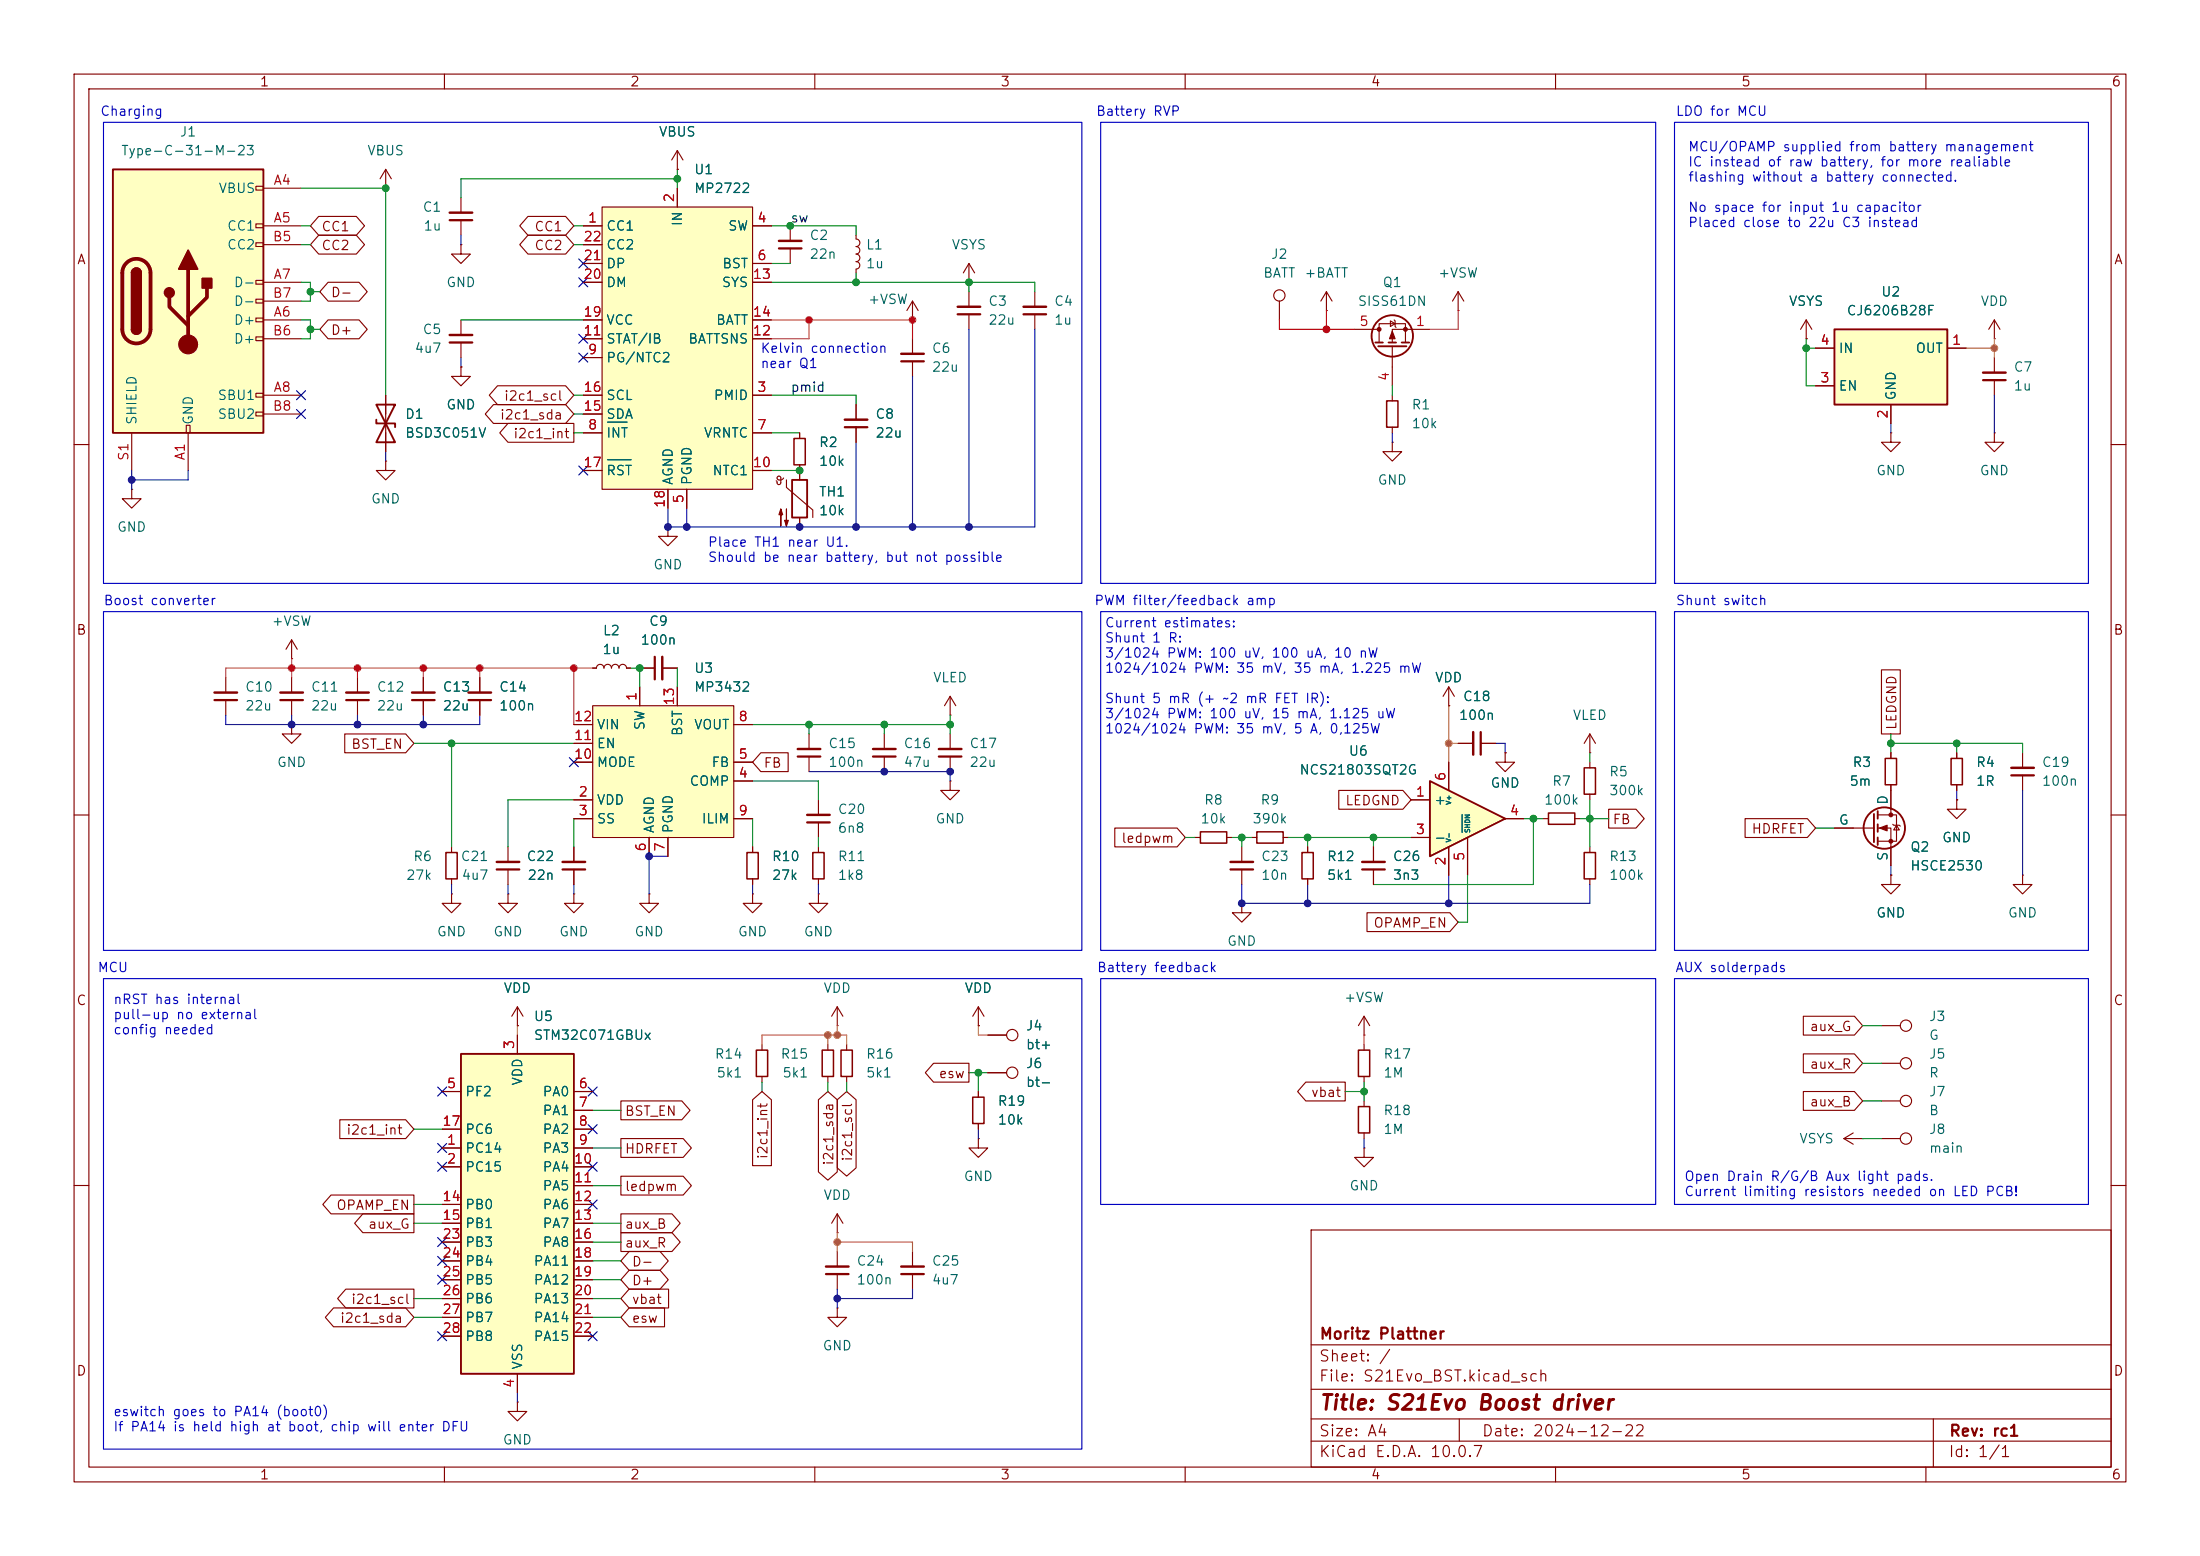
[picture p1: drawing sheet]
<svg xmlns="http://www.w3.org/2000/svg" width="297mm" height="210mm" viewBox="0 0 297 210" stroke-linecap="round" stroke-linejoin="round" font-family="sans-serif">
<g fill="none" stroke="#840000" stroke-width=".15">
<path d="M10 10h277v190h-277zM12 12h273v186h-273zM60 10v2M110 10v2M160 10v2M210 10v2M260 10v2M52.1 53.3v7.7M62.2 49.5v1.3h1.3l-1.3 1.3-1.2-1.3h1.2M62.2 49.5h.1M269.2 48.3v2M269.2 51.3v2"/>
<path d="M10 60h2M52.1 62.2v1.3h1.2l-1.2 1.3-1.3-1.3h1.3M52.1 62.2h.1M105.8 64.5a.44 .44 0 0 1-.5 .3 .44 .44 0 0 1-.4-.4l.2-.1 .3 .1v.9l-.2 .1h-.2l-.2-.5M106.2 64.8v1l3.5 3v1.1M107.9 63.5v1.3M107.9 69.9v1.2M285 60h2M30.5 91.4v2.1M30.5 94.5v2M39.4 91.4v2.1M39.4 94.5v2"/>
<path d="M48.3 91.4v2.1M48.3 94.5v2M195.6 95.3h.1M195.6 92.7l-.8 1.3M195.6 92.7l.7 1.3M195.6 92.7v2.6M10 110h2M161.3 113h.8M165.6 113h.8M167.6 114.3v2M167.6 117.3v2.1M168.9 113h.8"/>
<path d="M173.2 113h.8M176.5 114.3v.8M176.5 118.6v.8M203.2 101.6v1.3h1.3l-1.3 1.2-1.3-1.2h1.3M203.2 101.6h.1M214.6 102.9v.7M214.6 107.2v.8M214.6 114.3v.8M214.6 118.6v.8M247.6 111.8h5.4M253.5 110h2.5v3.5h-2.5M253.5 111.8h1.8v5"/>
<path d="M255.3 106.7v3.3M255.5 111.3l.2 .1h.7l.1 .1M256 111.4l.4 .6h-.7zM273 101.6v2M273 104.6v2.1M285 110h2M167.6 121.9v1.3h1.3l-1.3 1.3-1.2-1.3h1.2M167.6 121.9h.1M248.9 153.7h2.6M248.9 153.7l1.3 .7M250.2 152.9l-1.3 .8M251.5 153.7h.1"/>
<path d="M254 153.7h2.5M10 160h2M177 166h108v32h-108zM285 160h2M60 198v2M110 198v2M160 198v2M177 194.5h108M177 191.5h108M177 187.5h108M177 181.5h108M197 191.5v3"/>
<path d="M210 198v2M260 198v2M261 191.5v6.5"/>
<circle cx="257.3" cy="153.7" r=".76"/>
</g>
<path d="M162.1 112.3h3.5v1.5h-3.5zM169.7 112.3h3.5v1.5h-3.5zM175.8 115.1h1.5v3.5h-1.5zM213.9 103.6h1.5v3.6h-1.5zM213.9 115.1h1.5v3.5h-1.5z" fill="none" stroke="#840000" stroke-width=".2"/>
<g fill="none" stroke="#840000" stroke-width=".25">
<path d="M50.8 54.6l2.5 5.1h-2.5l2.5-5.1zM50.8 56.6v.6h2.5v.5M106.9 64.8h2.1v5.1h-2.1zM253 109.9v3.8M253.5 109.5v1M253.5 111.3v1M253.5 113v1"/>
<circle cx="254.4" cy="111.8" r="2.79"/>
</g>
<g fill="#840000" stroke="#840000" stroke-width=".15">
<path d="M253.7 111.8l1.1-.4v.7z"/>
<path d="M105.4 68.7l.3 .8h-.5l.2-.8v2.3z"/>
<path d="M106.2 68.7v2.3l-.3-.8h.5l-.2 .8z"/>
<circle cx="255.3" cy="110" r=".25"/>
<circle cx="255.3" cy="113.5" r=".25"/>
</g>
<path d="M267.7 51.3h3.1M29 94.5h3M37.8 94.5h3.1M46.7 94.5h3.1M166.1 117.3h3.1M271.5 104.6h3.1" fill="none" stroke="#840000" stroke-width=".3"/>
<path d="M267.7 50.3h3.1M29 93.5h3M37.8 93.5h3.1M46.7 93.5h3.1M166.1 116.3h3.1M271.5 103.6h3.1" fill="none" stroke="#840000" stroke-width=".33"/>
<path d="M15.2 22.9h20.4v35.5h-20.4z" fill="#ffffc2"/>
<g fill="none" stroke="#840000" stroke-width=".15">
<path d="M34.5 25.1h1.1v.6h-1.1zM34.5 30.2h1.1v.5h-1.1zM34.5 32.8h1.1v.5h-1.1zM34.5 37.8h1.1v.6h-1.1zM35.6 25.4h5M35.6 30.5h5M35.6 38.1h5M35.6 33h5M17.8 58.4v5.1M25.1 57.4h.6v1h-.6zM25.4 58.4v5.1M34.5 40.4h1.1v.5h-1.1z"/>
<path d="M34.5 42.9h1.1v.5h-1.1zM34.5 45.5h1.1v.5h-1.1zM34.5 53.1h1.1v.5h-1.1zM34.5 55.6h1.1v.5h-1.1zM35.6 43.2h5M35.6 53.3h5M35.6 45.7h5M35.6 40.6h5M35.6 55.9h5M39.4 88.9h.1M39.4 86.4l-.8 1.2M39.4 86.4l.7 1.2"/>
<path d="M39.4 86.4v2.5"/>
</g>
<path d="M15.2 22.9h20.4v35.5h-20.4zM17.8 36.8a.64 .64 0 0 1 .6-.6 .64 .64 0 0 1 .6 .6M17.8 44.5a.64 .64 0 0 0 .6 .6 .64 .64 0 0 0 .6-.6" fill="none" stroke="#840000" stroke-width=".25"/>
<path d="M17.1 35.5a1.9 1.9 0 0 1 2-.4 1.9 1.9 0 0 1 1.2 1.7v7.7a1.91 1.91 0 0 1-1.9 1.8 1.91 1.91 0 0 1-1.9-1.8v-7.7a1.9 1.9 0 0 1 .6-1.3zM25.4 36.3v10.2M27.9 38.9v1.2l-2.5 2.6M22.9 40.1v1.3l2.5 2.5" fill="none" stroke="#840000" stroke-width=".51"/>
<g fill="#840000" stroke="#840000" stroke-width=".25">
<path d="M17.8 36.8h1.2v7.7h-1.2z"/>
<path d="M18 36.4a.64 .64 0 0 1 .7-.2 .64 .64 0 0 1 .3 .6h-1.2z"/>
<path d="M17.8 44.5h1.2a.64 .64 0 0 1-.6 .6 .64 .64 0 0 1-.6-.6z"/>
<path d="M25.4 33.8l1.3 2.5h-2.6z"/>
<path d="M27.3 37.6h1.3v1.3h-1.3z"/>
<circle cx="22.9" cy="39.5" r=".63"/>
</g>
<circle cx="25.4" cy="46.5" r="1.27" fill="#840000" stroke="#840000" stroke-width=".15"/>
<path d="M193 105.4l10.2 5.1-10.2 5.1z" fill="#ffffc2"/>
<path d="M193 105.4l10.2 5.1-10.2 5.1z" fill="none" stroke="#840000" stroke-width=".25"/>
<g fill="none" stroke="#840000" stroke-width=".15">
<path d="M52.1 25.4h.1M52.1 22.9l-.8 1.2M52.1 22.9l.7 1.2M52.1 22.9v2.5M62.2 33v1.3h1.3l-1.3 1.3-1.2-1.3h1.2M62.2 33h.1M62.2 26.7v2M62.2 29.7v2.1M106.7 30.5v2M106.7 33.5v2.1M115.6 31.8v.5a.51 .51 0 0 1 .5 .5 .51 .51 0 0 1-.5 .5 .5 .5 0 0 1 .5 .5 .5 .5 0 0 1-.5 .5 .51 .51 0 0 1 .5 .5 .51 .51 0 0 1-.5 .5 .5 .5 0 0 1 .5 .5 .5 .5 0 0 1-.5 .5v.5M62.2 43.2v2"/>
<path d="M62.2 46.2v2.1M123.2 43.2h.1M123.2 40.6l-.8 1.3M123.2 40.6l.8 1.3M123.2 40.6v2.6M17.8 66v1.3h1.2l-1.2 1.3-1.3-1.3h1.3M17.8 66h.1M57.1 91.4v2.1M57.1 94.5v2M64.8 91.4v2.1M64.8 94.5v2M185.4 114.3v2"/>
<path d="M185.4 117.3v2.1M190.5 108h2.5M190.5 113h2.5M195.6 102.9v3.8M195.6 114.3v3.8M198.1 113v5.1M203.2 110.5h2.5M255.3 118.1v1.3h1.2l-1.2 1.3-1.3-1.3h1.3M255.3 118.1h.1M255.3 101.6v.8M255.3 105.9v.8M264.2 108v1.2h1.2l-1.2 1.3-1.3-1.3h1.3"/>
<path d="M264.2 108h.1M264.2 101.6v.8M264.2 105.9v.8M273 118.1v1.3h1.3l-1.3 1.3-1.2-1.3h1.2M273 118.1h.1M254 138.4h2.5M184.1 154.9v1.3h1.3l-1.3 1.3-1.2-1.3h1.2M184.1 154.9h.1M254 148.6h2.5M254 143.5h2.5"/>
<circle cx="257.3" cy="138.4" r=".76"/>
<circle cx="257.3" cy="148.6" r=".76"/>
<circle cx="257.3" cy="143.5" r=".76"/>
</g>
<path d="M197.4 109.9v2.5" fill="none" stroke="#006464" stroke-width=".15"/>
<path d="M60.7 29.7h3.1M105.2 33.5h3M60.7 46.2h3.1M55.6 94.5h3.1M63.2 94.5h3.1M183.9 117.3h3" fill="none" stroke="#840000" stroke-width=".3"/>
<path d="M60.7 28.7h3.1M105.2 32.5h3M60.7 45.2h3.1M55.6 93.5h3.1M63.2 93.5h3.1M183.9 116.3h3" fill="none" stroke="#840000" stroke-width=".33"/>
<path d="M254.5 102.4h1.5v3.5h-1.5zM263.4 102.4h1.5v3.5h-1.5z" fill="none" stroke="#840000" stroke-width=".2"/>
<path d="M81.3 27.9h20.3v38.1h-20.3z" fill="#ffffc2"/>
<g fill="none" stroke="#840000" stroke-width=".15">
<path d="M78.7 30.5h2.6M78.7 35.6h2.6M78.7 38.1h2.6M78.7 33h2.6M81.3 27.9h20.3v38.1h-20.3zM91.4 22.9h.1M91.4 20.3v2.6M91.4 25.4v2.5M91.4 20.3l-.7 1.3M91.4 20.3l.8 1.3M101.6 30.5h2.5M101.6 35.6h2.5"/>
<path d="M101.6 38.1h2.5M130.8 38.1h.1M130.8 35.6v2.5M130.8 39.4v2M130.8 35.6l-.8 1.2M130.8 35.6l.8 1.2M139.7 39.4v2M78.7 53.3h2.6M78.7 58.4h2.6M78.7 48.3h2.6M78.7 45.7h2.6M78.7 43.2h2.6"/>
<path d="M78.7 55.9h2.6M101.6 53.3h2.5M101.6 58.4h2.5M101.6 45.7h2.5M101.6 43.2h2.5M107.9 58.4v.8M115.6 54.6v2M115.6 57.7v2M123.2 45.7v2.1M123.2 48.8v2M130.8 42.4v2.1M139.7 42.4v2.1"/>
<path d="M78.7 63.5h2.6M90.2 71.1v1.3h1.2l-1.2 1.3-1.3-1.3h1.3M90.2 71.1h.1M90.2 66v2.6M92.7 66v2.6M101.6 63.5h2.5M107.9 62.7v.8M80 90.2h.5a.51 .51 0 0 1 .5-.5 .51 .51 0 0 1 .5 .5 .51 .51 0 0 1 .5-.5 .51 .51 0 0 1 .5 .5 .51 .51 0 0 1 .6-.5 .51 .51 0 0 1 .5 .5 .51 .51 0 0 1 .5-.5 .51 .51 0 0 1 .5 .5h.5M86.4 90.2h2M89.4 90.2h2M109.2 99.1v2M119.4 99.1v2"/>
<path d="M128.3 96.5h.1M128.3 94l-.8 1.3M128.3 94l.7 1.3M128.3 94v2.5M128.3 99.1v2M214.6 99.1l-.7 1.2M214.6 99.1l.8 1.2M214.6 99.1v2.5M109.2 102.1v2M110.5 108v2M110.5 111v2M119.4 102.1v2"/>
<path d="M128.3 105.4v1.3h1.2l-1.2 1.3-1.3-1.3h1.3M128.3 105.4h.1M128.3 102.1v2M196.8 100.3h2.1M199.9 100.3h2M208.3 110.5h.7M212.6 110.5h.8M214.6 101.6h.1M184.1 139.7h.1M184.1 137.2v2.5M184.1 137.2l-.7 1.2M184.1 137.2l.8 1.2"/>
<path d="M184.1 141v.7M184.1 145.3v.8M184.1 148.6v.8M184.1 152.9v.8"/>
</g>
<path d="M82 57h2.7M82 62.1h3.2" fill="none" stroke="#006464" stroke-width=".15"/>
<path d="M114 57.7h3.1M121.7 48.8h3M129.3 42.4h3M138.2 42.4h3M88.4 88.6v3.1M199.9 98.8v3.1M107.7 102.1h3M109 111h3M117.9 102.1h3M126.7 102.1h3.1" fill="none" stroke="#840000" stroke-width=".3"/>
<path d="M114 56.6h3.1M121.7 47.8h3M129.3 41.4h3M138.2 41.4h3M89.4 88.6v3.1M198.9 98.8v3.1M107.7 101.1h3M109 110h3M117.9 101.1h3M126.7 101.1h3.1" fill="none" stroke="#840000" stroke-width=".33"/>
<path d="M107.2 59.2h1.5v3.5h-1.5zM209 109.7h3.6v1.6h-3.6zM183.4 141.7h1.5v3.6h-1.5zM183.4 149.4h1.5v3.5h-1.5z" fill="none" stroke="#840000" stroke-width=".2"/>
<path d="M247.6 44.5h15.3v10.1h-15.3z" fill="#ffffc2"/>
<g fill="none" stroke="#840000" stroke-width=".25">
<path d="M185.7 46.2h1M186.1 46.7h3.8M187.5 46.2h1M189.2 46.2h1M247.6 44.5h15.3v10.1h-15.3z"/>
<circle cx="188" cy="45.3" r="2.79"/>
</g>
<g fill="none" stroke="#840000" stroke-width=".15">
<path d="M179.1 39.4l-.8 1.2M179.1 39.4l.7 1.2M179.1 39.4v2.5M196.8 39.4l-.7 1.2M196.8 39.4l.8 1.2M196.8 39.4v2.5M172.7 40.6v2.6M179.1 41.9h.1M182.9 44.5h3.3M186.2 46.2v-2.5h3.5v2.5M187.7 43.3l.6 .4-.6 .4zM188 59.7v1.3h1.2l-1.2 1.2-1.3-1.2h1.3"/>
<path d="M188 59.7h.1M188 46.7v5.4M188 53.3v.8M188 57.7v.7M188.2 43.2l.1 .1v.8l.2 .1M193 44.5h-5v1.7M196.8 41.9h.1M243.8 45.7h.1M243.8 43.2l-.7 1.3M243.8 43.2l.8 1.3M243.8 43.2v2.5M245.1 47h2.5"/>
<path d="M245.1 52.1h2.5M255.3 58.4v1.3h1.2l-1.2 1.3-1.3-1.3h1.3M255.3 58.4h.1M255.3 54.6v2.6M262.9 47h2.5M269.2 45.7h.1M269.2 58.4v1.3h1.3l-1.3 1.3-1.2-1.3h1.2M269.2 58.4h.1M269.2 43.2l-.7 1.3M269.2 43.2l.8 1.3M269.2 43.2v2.5M39.4 97.8v1.3h1.2l-1.2 1.2-1.3-1.2h1.3"/>
<path d="M39.4 97.8h.1M61 114.3v.8M61 118.6v.8M68.6 114.3v2M68.6 117.3v2.1M77.5 114.3v2M77.5 117.3v2.1"/>
<circle cx="172.7" cy="39.9" r=".76"/>
</g>
<g fill="#840000" stroke="#840000" stroke-width=".15">
<path d="M188 44.7l.3 1h-.7z"/>
<circle cx="186.2" cy="44.4" r=".25"/>
<circle cx="189.7" cy="44.4" r=".25"/>
</g>
<path d="M187.2 54.1h1.5v3.6h-1.5zM60.2 115.1h1.5v3.5h-1.5z" fill="none" stroke="#840000" stroke-width=".2"/>
<path d="M67.1 117.3h3M75.9 117.3h3.1" fill="none" stroke="#840000" stroke-width=".3"/>
<path d="M67.1 116.3h3M75.9 116.3h3.1" fill="none" stroke="#840000" stroke-width=".33"/>
<path d="M80 95.3h19.1v17.7h-19.1z" fill="#ffffc2"/>
<g fill="none" stroke="#840000" stroke-width=".15">
<path d="M77.5 97.8h2.5M80 95.3h19.1v17.7h-19.1zM86.4 92.7v2.6M91.4 92.7v2.6M99.1 97.8h2.5M77.5 108h2.5M77.5 110.5h2.5M77.5 102.9h2.5M77.5 100.3h2.5M87.6 113v2.6M90.2 113v2.6M99.1 110.5h2.5"/>
<path d="M99.1 105.4h2.5M99.1 102.9h2.5M101.6 114.3v.8M101.6 118.6v.8M110.5 114.3v.8M110.5 118.6v.8M61 120.7v1.2h1.2l-1.2 1.3-1.3-1.3h1.3M61 120.7h.1M68.6 120.7v1.2h1.2l-1.2 1.3-1.3-1.3h1.3M68.6 120.7h.1M69.8 138.4h.1M69.8 135.9l-.7 1.3"/>
<path d="M69.8 135.9l.8 1.3M69.8 135.9v2.5M77.5 120.7v1.2h1.2l-1.2 1.3-1.3-1.3h1.3M77.5 120.7h.1M87.6 120.7v1.2h1.3l-1.3 1.3-1.2-1.3h1.2M87.6 120.7h.1M101.6 120.7v1.2h1.3l-1.3 1.3-1.3-1.3h1.3M101.6 120.7h.1M110.5 120.7v1.2h1.3l-1.3 1.3-1.3-1.3h1.3M110.5 120.7h.1M113 138.4h.1M113 135.9l-.7 1.3"/>
<path d="M113 135.9l.8 1.3M113 135.9v2.5"/>
</g>
<path d="M100.8 115.1h1.6v3.5h-1.6zM109.7 115.1h1.6v3.5h-1.6z" fill="none" stroke="#840000" stroke-width=".2"/>
<path d="M62.2 142.2h15.3v43.2h-15.3z" fill="#ffffc2"/>
<path d="M62.2 142.2h15.3v43.2h-15.3z" fill="none" stroke="#840000" stroke-width=".25"/>
<g fill="none" stroke="#840000" stroke-width=".15">
<path d="M43 31.7h5.1l1.1 1.3-1.1 1.3h-5.1l-1.1-1.3zM43 29.2h5.1l1.1 1.3-1.1 1.3h-5.1l-1.1-1.3zM44.3 38.1h4.2l1.1 1.3-1.1 1.2h-4.2l-1.1-1.2zM71.3 31.7h5.1l1.1 1.3-1.1 1.3h-5.1l-1.1-1.3zM71.3 29.2h5.1l1.1 1.3-1.1 1.3h-5.1l-1.1-1.3zM78.7 30.5h2.6M78.7 35.6h2.6M78.7 38.1h2.6M78.7 33h2.6M91.4 22.9h.1M91.4 25.4v2.5M101.6 30.5h2.5"/>
<path d="M101.6 35.6h2.5M101.6 38.1h2.5M44.3 43.2h4.2l1.1 1.3-1.1 1.2h-4.2l-1.1-1.2zM52.1 53.3v2.6M52.1 58.4v2.6M62.2 49.5h.1M66.6 54.6h9.8l1.1 1.3-1.1 1.3h-9.8l-1.1-1.3zM67.2 52.1h9.2l1.1 1.2-1.1 1.3h-9.2l-1.1-1.3zM68.6 57.1h8.9v2.6h-8.9l-1.1-1.3zM78.7 53.3h2.6M78.7 58.4h2.6M78.7 48.3h2.6"/>
<path d="M78.7 45.7h2.6M78.7 43.2h2.6M78.7 55.9h2.6M101.6 53.3h2.5M101.6 58.4h2.5M101.6 45.7h2.5M101.6 43.2h2.5M107.9 58.4v.8M115.6 54.6v2M115.6 57.7v2M243.8 45.7h.1M245.1 47h2.5"/>
<path d="M245.1 52.1h2.5M255.3 54.6v2.6M262.9 47h2.5M78.7 63.5h2.6M90.2 66v2.6M92.7 66v2.6M101.6 63.5h2.5M107.9 62.7v2.1M107.9 69.9v1.2M46.5 99.1h8.3l1.1 1.2-1.1 1.3h-8.3zM57.1 91.4v2.1M57.1 94.5v2"/>
<path d="M64.8 91.4v2.1M64.8 94.5v2M77.5 97.8h2.5M80 90.2h.5M84.6 90.2h.5M86.4 90.2h2M86.4 92.7v2.6M89.4 90.2h2M91.4 92.7v2.6M99.1 97.8h2.5M195.6 95.3h.1M254 90.4h2.5v8.7h-2.5z"/>
<path d="M77.5 100.3h2.5M77.5 108h2.5M77.5 110.5h2.5M77.5 114.3v2M77.5 117.3v2.1M77.5 102.9h2.5M87.6 113v2.6M90.2 113v2.6M99.1 110.5h2.5M99.1 105.4h2.5M99.1 102.9h2.5M101.6 114.3v.8"/>
<path d="M101.6 118.6v.8M102.7 101.6h3.7v2.5h-3.7l-1.1-1.2zM150.5 111.8h8.4l1.1 1.2-1.1 1.3h-8.4zM176.5 114.3v.8M176.5 118.6v.8M180.7 106.7h8.7l1.1 1.3-1.1 1.2h-8.7zM185.4 114.3v2M185.4 117.3v2.1M190.5 108h2.5M190.5 113h2.5M195.6 102.9v3.8M195.6 114.3v3.8"/>
<path d="M196.8 100.3h2.1M198.1 113v5.1M199.9 100.3h2M203.2 101.6h.1M203.2 110.5h2.5M217.2 109.2h3.7l1.1 1.3-1.1 1.3h-3.7zM235.6 110.5h8.4l1.1 1.3-1.1 1.2h-8.4zM247.6 111.8h2.6M255.3 118.1h.1M255.3 101.6v.8M255.3 105.9v3.3M255.3 114.3v2.5"/>
<path d="M264.2 108h.1M264.2 101.6v.8M264.2 105.9v.8M69.8 138.4h.1M69.8 139.7v2.5M132.1 138.4h.1M132.1 135.9l-.8 1.3M132.1 135.9l.7 1.3M132.1 135.9v2.5M133.3 139.7h2.6M184.5 123.2h11.2l1.1 1.3-1.1 1.2h-11.2zM243.5 137.2h6.8l1.2 1.2-1.2 1.3h-6.8z"/>
<path d="M45.9 151.1h8.9l1.1 1.3-1.1 1.3h-8.9zM59.7 154.9h2.5M59.7 157.5h2.5M59.7 147.3h2.5M59.7 152.4h2.5M77.5 154.9h2.5M77.5 157.5h2.5M77.5 147.3h2.5M77.5 149.9h2.5M77.5 152.4h2.5M83.8 158.7h8.4l1.1 1.3-1.1 1.3h-8.4zM83.8 148.6h8.2l1.2 1.3-1.2 1.2h-8.2z"/>
<path d="M83.8 153.7h8.4l1.1 1.2-1.1 1.3h-8.4zM101.6 148.4l1.3-1.1 1.2 1.1v8.9h-2.5zM102.9 141v.7M102.9 145.3v.8M110.5 148.4l1.3-1.1 1.2 1.1v9.8l-1.2 1.1-1.3-1.1zM111.8 141v.7M111.8 145.3v.8M113 148.4l1.3-1.1 1.3 1.1v9.2l-1.3 1.1-1.3-1.1zM114.3 141v.7M114.3 145.3v.8M126 143.5h4.8v2.6h-4.8l-1.1-1.3zM132.1 153.7v1.2h1.2l-1.2 1.3-1.3-1.3h1.3"/>
<path d="M132.1 153.7h.1M132.1 147.3v.8M132.1 151.6v.8M133.3 144.8h2.6M176.3 146h5.3v2.6h-5.3l-1.1-1.3zM243.5 142.2h6.8l1.2 1.3-1.2 1.3h-6.8zM243.5 147.3h6.8l1.2 1.3-1.2 1.3h-6.8zM44.7 161.3h11.2v2.5h-11.2l-1.1-1.2zM45 176.5h9.8l1.1 1.3-1.1 1.3h-9.8l-1.1-1.3zM46.7 174h9.2v2.5h-9.2l-1.1-1.2zM49 163.8h6.9v2.6h-6.9l-1.1-1.3zM59.7 162.6h2.5"/>
<path d="M59.7 165.1h2.5M59.7 167.6h2.5M59.7 170.2h2.5M59.7 172.7h2.5M59.7 175.3h2.5M59.7 177.8h2.5M77.5 160h2.5M77.5 162.6h2.5M77.5 165.1h2.5M77.5 167.6h2.5M77.5 170.2h2.5M77.5 172.7h2.5"/>
<path d="M77.5 175.3h2.5M77.5 177.8h2.5M83.8 166.4h6.9l1.1 1.2-1.1 1.3h-6.9zM83.8 163.8h6.9l1.1 1.3-1.1 1.3h-6.9zM84.9 171.4h4.2l1.1 1.3-1.1 1.3h-4.2l-1.1-1.3zM84.9 174h5.4v2.5h-5.4l-1.1-1.2zM84.9 168.9h4.2l1.1 1.3-1.1 1.3h-4.2l-1.1-1.3zM84.9 176.5h4.8v2.6h-4.8l-1.1-1.3zM113 176.5v1.3h1.3l-1.3 1.3-1.2-1.3h1.2M113 176.5h.1M113 166.4h.1M113 163.8l-.7 1.3"/>
<path d="M113 163.8l.8 1.3M113 163.8v2.6M113 168.9v2M113 172v2M123.2 168.9v2M123.2 172v2M59.7 180.3h2.5M69.8 189.2v1.3h1.3l-1.3 1.3-1.2-1.3h1.2M69.8 189.2h.1M69.8 185.4v2.6M77.5 180.3h2.5"/>
<circle cx="136.7" cy="139.7" r=".76"/>
<circle cx="136.7" cy="144.8" r=".76"/>
</g>
<path d="M102.1 141.7h1.5v3.6h-1.5zM111 141.7h1.5v3.6h-1.5zM113.5 141.7h1.6v3.6h-1.6zM131.3 148.1h1.5v3.5h-1.5z" fill="none" stroke="#840000" stroke-width=".2"/>
<path d="M111.5 172h3.1M121.7 172h3" fill="none" stroke="#840000" stroke-width=".3"/>
<path d="M111.5 170.9h3.1M121.7 170.9h3" fill="none" stroke="#840000" stroke-width=".33"/>
<path d="M104.1 43.2h19.1v2.5M109.2 43.2v2.5h-5.1M196.8 41.9v2.6h-3.8M39.4 88.9v2.5M48.3 90.2v1.2M57.1 90.2v1.2M64.8 90.2v1.2M77.5 90.2v7.6M80 90.2h-49.5v1.2M184.1 139.7v1.3" fill="none" stroke="#ff0063" stroke-width=".15"/>
<g fill="none" stroke="#1c1a7d" stroke-width=".15">
<path d="M62.2 31.8v1.2M62.2 48.3v1.2M115.6 59.7v11.4M123.2 50.8v20.3M130.8 44.5v26.6M139.7 44.5v26.6h-49.5v-2.5M188 58.4v1.3M255.3 57.2v1.2M269.2 53.3v5.1M17.8 63.5v2.5M25.4 63.5v1.3h-7.6M52.1 61v1.2"/>
<path d="M92.7 68.6v2.5M30.5 96.5v1.3h34.3v-1.3M39.4 96.5v1.3M48.3 96.5v1.3M57.1 96.5v1.3M61 119.4v1.3M68.6 119.4v1.3M77.5 119.4v1.3M90.2 115.6h-2.6v5.1M101.6 119.4v1.3M109.2 104.1h19.1v1.3M110.5 119.4v1.3"/>
<path d="M167.6 119.4v2.5h47v-2.5M176.5 119.4v2.5M195.6 118.1v3.8M201.9 100.3h1.3v1.3M255.3 116.8v1.3M264.2 106.7v1.3M273 106.7v11.4M132.1 152.4v1.3M184.1 153.7v1.2M113 174v2.5M123.2 174v1.3h-10.2M69.8 188v1.2"/>
</g>
<g fill="none" stroke="#009600" stroke-width=".15">
<path d="M40.6 30.5h1.3M40.6 38.1h1.3v2.5h-1.3M40.6 33h1.3M40.6 25.4h11.5v27.9M41.9 39.4h1.3M77.5 30.5h1.2M77.5 33h1.2M91.4 22.9v2.5M91.4 24.1h-29.2v2.6M104.1 30.5h11.5v1.3M104.1 35.6h2.6M104.1 38.1h35.6v1.3"/>
<path d="M115.6 36.8v1.3M130.8 38.1v1.3M40.6 43.2h1.3v2.5h-1.3M41.9 44.5h1.3M62.2 43.2h16.5M77.5 58.4h1.2M77.5 53.3h1.2M77.5 55.9h1.2M104.1 58.4h3.8M104.1 53.3h11.5v1.3M188 52.1v1.2M243.8 45.7v6.4h1.3"/>
<path d="M243.8 47h1.3M104.1 63.5h3.8M85.1 90.2h1.3v2.5M91.4 90.2v2.5M101.6 97.8h26.7M109.2 97.8v1.3M119.4 97.8v1.3M128.3 96.5v2.6M255.3 99.1v2.5M55.9 100.3h21.6M61 100.3v14M77.5 110.5v3.8"/>
<path d="M77.5 108h-8.9v6.3M101.6 105.4h8.9v2.6M101.6 110.5v3.8M110.5 113v1.3M160 113h1.3M166.4 113h2.5M167.6 113v1.3M174 113h16.5M176.5 113v1.3M185.4 113v1.3M198.1 118.1v6.4h-1.3M205.7 110.5h2.6"/>
<path d="M207 110.5v8.9h-21.6M213.4 110.5h3.8M214.6 101.6v1.3M214.6 108v6.3M245.1 111.8h2.5M255.3 100.3h17.7v1.3M264.2 100.3v1.3M251.5 138.4h2.5M55.9 152.4h3.8M80 149.9h3.8M80 154.9h3.8M102.9 146.1v1.2"/>
<path d="M111.8 146.1v1.2M114.3 146.1v1.2M130.8 144.8h2.5M132.1 144.8v2.5M181.6 147.3h2.5M184.1 146.1v2.5M251.5 143.5h2.5M251.5 153.7h2.5M251.5 148.6h2.5M55.9 162.6h3.8M55.9 165.1h3.8M55.9 175.3h3.8"/>
<path d="M55.9 177.8h3.8M80 170.2h3.8M80 167.6h3.8M80 160h3.8M80 165.1h3.8M80 175.3h3.8M80 177.8h3.8M80 172.7h3.8"/>
</g>
<path d="M265.4 47h3.8M269.2 45.7v2.6M195.6 95.3v7.6M195.6 100.3h1.2M69.8 138.4v1.3M111.8 139.7v1.3M113 138.4v1.3M132.1 138.4v1.3h1.2M102.9 141v-1.3h11.4v1.3M113 167.6h10.2v1.3M113 166.4v2.5" fill="none" stroke="#ff8303" stroke-width=".15"/>
<path d="M172.7 43.2v1.3h10.2M179.1 41.9v2.6" fill="none" stroke="#ff000f" stroke-width=".15"/>
<g fill="none" stroke="#000084" stroke-width=".15">
<path d="M78.1 35l1.2 1.2M78.1 37.5l1.2 1.2M79.3 35l-1.2 1.2M79.3 37.5l-1.2 1.2M40 55.3l1.2 1.2M40 52.7l1.2 1.2M41.2 55.3l-1.2 1.2M41.2 52.7l-1.2 1.2M78.1 45.1l1.2 1.2M78.1 47.7l1.2 1.2M79.3 45.1l-1.2 1.2M79.3 47.7l-1.2 1.2"/>
<path d="M78.1 62.9l1.2 1.2M79.3 62.9l-1.2 1.2M76.9 102.3l1.2 1.2M78.1 102.3l-1.2 1.2M59.1 154.3l1.2 1.2M59.1 146.7l1.2 1.2M59.1 156.9l1.2 1.2M60.3 154.3l-1.2 1.2M60.3 146.7l-1.2 1.2M60.3 156.9l-1.2 1.2M79.4 156.9l1.2 1.2M79.4 151.8l1.2 1.2"/>
<path d="M79.4 146.7l1.2 1.2M80.6 151.8l-1.2 1.2M80.6 156.9l-1.2 1.2M80.6 146.7l-1.2 1.2M59.1 169.6l1.2 1.2M59.1 172.1l1.2 1.2M59.1 167l1.2 1.2M59.1 179.7l1.2 1.2M60.3 169.6l-1.2 1.2M60.3 172.1l-1.2 1.2M60.3 167l-1.2 1.2M60.3 179.7l-1.2 1.2"/>
<path d="M79.4 162l1.2 1.2M79.4 179.7l1.2 1.2M80.6 162l-1.2 1.2M80.6 179.7l-1.2 1.2"/>
</g>
<path d="M14 16.5h132v62.2h-132zM148.6 16.5h74.9v62.2h-74.9zM226.1 16.5h55.8v62.2h-55.8zM14 82.6h132v45.7h-132zM148.6 82.6h74.9v45.7h-74.9zM226.1 82.6h55.8v45.7h-55.8zM14 132.1h132v63.5h-132zM148.6 132.1h74.9v30.5h-74.9zM226.1 132.1h55.8v30.5h-55.8z" fill="none" stroke="#0000c2" stroke-width=".15"/>
<path d="M82 57h2.7M82 62.1h3.2M197.4 109.9v2.5" fill="none" stroke="#006464" stroke-width=".15"/>
<g fill="#ff0063" stroke="#ff0063" stroke-width=".14">
<circle cx="39.4" cy="90.2" r=".46"/>
<circle cx="48.3" cy="90.2" r=".46"/>
<circle cx="64.8" cy="90.2" r=".46"/>
<circle cx="77.5" cy="90.2" r=".46"/>
<circle cx="57.1" cy="90.2" r=".46"/>
<circle cx="109.2" cy="43.2" r=".46"/>
<circle cx="123.2" cy="43.2" r=".46"/>
</g>
<g fill="#1c1a7d" stroke="#1c1a7d" stroke-width=".14">
<circle cx="39.4" cy="97.8" r=".46"/>
<circle cx="17.8" cy="64.8" r=".46"/>
<circle cx="48.3" cy="97.8" r=".46"/>
<circle cx="57.1" cy="97.8" r=".46"/>
<circle cx="92.7" cy="71.1" r=".46"/>
<circle cx="90.2" cy="71.1" r=".46"/>
<circle cx="119.4" cy="104.1" r=".46"/>
<circle cx="195.6" cy="121.9" r=".46"/>
<circle cx="176.5" cy="121.9" r=".46"/>
<circle cx="130.8" cy="71.1" r=".46"/>
<circle cx="123.2" cy="71.1" r=".46"/>
<circle cx="107.9" cy="71.1" r=".46"/>
<circle cx="115.6" cy="71.1" r=".46"/>
<circle cx="128.3" cy="104.1" r=".46"/>
<circle cx="167.6" cy="121.9" r=".46"/>
<circle cx="87.6" cy="115.6" r=".46"/>
<circle cx="113" cy="175.3" r=".46"/>
</g>
<g fill="#009600" stroke="#009600" stroke-width=".14">
<circle cx="41.9" cy="44.5" r=".46"/>
<circle cx="61" cy="100.3" r=".46"/>
<circle cx="86.4" cy="90.2" r=".46"/>
<circle cx="41.9" cy="39.4" r=".46"/>
<circle cx="52.1" cy="25.4" r=".46"/>
<circle cx="107.9" cy="63.5" r=".46"/>
<circle cx="207" cy="110.5" r=".46"/>
<circle cx="214.6" cy="110.5" r=".46"/>
<circle cx="176.5" cy="113" r=".46"/>
<circle cx="185.4" cy="113" r=".46"/>
<circle cx="264.2" cy="100.3" r=".46"/>
<circle cx="255.3" cy="100.3" r=".46"/>
<circle cx="128.3" cy="97.8" r=".46"/>
<circle cx="119.4" cy="97.8" r=".46"/>
<circle cx="91.4" cy="24.1" r=".46"/>
<circle cx="106.7" cy="30.5" r=".46"/>
<circle cx="130.8" cy="38.1" r=".46"/>
<circle cx="115.6" cy="38.1" r=".46"/>
<circle cx="109.2" cy="97.8" r=".46"/>
<circle cx="167.6" cy="113" r=".46"/>
<circle cx="184.1" cy="147.3" r=".46"/>
<circle cx="243.8" cy="47" r=".46"/>
<circle cx="132.1" cy="144.8" r=".46"/>
</g>
<g fill="#ff8303" stroke="#ff8303" stroke-width=".14">
<circle cx="195.6" cy="100.3" r=".46"/>
<circle cx="269.2" cy="47" r=".46"/>
<circle cx="113" cy="167.6" r=".46"/>
<circle cx="113" cy="139.7" r=".46"/>
<circle cx="111.8" cy="139.7" r=".46"/>
</g>
<circle cx="179.1" cy="44.5" r=".46" fill="#ff000f" stroke="#ff000f" stroke-width=".14"/>
<text font-size="2" fill="#840000" x="178" y="190.8">Title: S21Evo Boost driver</text>
<g font-size="1.5" fill="#840000">
<text x="178" y="184.1">Sheet: /</text>
<text x="178" y="181.1">Moritz Plattner</text>
<text x="178" y="186.8">File: S21Evo_BST.kicad_sch</text>
<text x="178" y="197">KiCad E.D.A. 10.0.7</text>
<text x="178" y="194.2">Size: A4</text>
<text x="200" y="194.2">Date: 2024-12-22</text>
<text x="263" y="197">Id: 1/1</text>
<text x="263" y="194.2">Rev: rc1</text>
</g>
<g font-size="1.3" fill="#840000">
<text x="35" y="12">1</text>
<text x="85" y="12">2</text>
<text x="135" y="12">3</text>
<text x="185" y="12">4</text>
<text x="235" y="12">5</text>
<text x="285" y="12">6</text>
<text x="10.3" y="36">A</text>
<text x="43.3" y="34.1">CC2</text>
<text x="43.3" y="31.5">CC1</text>
<text x="72.1" y="34.1">CC2</text>
<text x="72.1" y="31.5">CC1</text>
<text x="285.3" y="36">A</text>
<text x="44.6" y="40.4">D-</text>
<text x="44.6" y="45.5">D+</text>
<text x="67.4" y="56.9">i2c1_sda</text>
<text x="68" y="54.4">i2c1_scl</text>
<text x="69.2" y="59.5">i2c1_int</text>
<text x="10.2" y="86">B</text>
<text x="285.2" y="86">B</text>
<text x="47.3" y="101.4">BST_EN</text>
<text x="256.3" y="98.6" transform="rotate(-90 256.3 98.6)">LEDGND</text>
<text x="103" y="103.9">FB</text>
<text x="181.5" y="109">LEDGND</text>
<text x="217.6" y="111.5">FB</text>
<text x="236.4" y="112.8">HDRFET</text>
<text x="151.3" y="114.1">ledpwm</text>
<text x="185.3" y="125.5">OPAMP_EN</text>
<text x="10.2" y="136">C</text>
<text x="285.2" y="136">C</text>
<text x="244.2" y="139.5">aux_G</text>
<text x="126.7" y="145.8">esw</text>
<text x="176.9" y="148.4">vbat</text>
<text x="244.2" y="144.6">aux_R</text>
<text x="244.2" y="149.6">aux_B</text>
<text x="46.7" y="153.5">i2c1_int</text>
<text x="84.3" y="150.9">BST_EN</text>
<text x="84.3" y="156">HDRFET</text>
<text x="84.3" y="161.1">ledpwm</text>
<text x="103.9" y="156.5" transform="rotate(-90 103.9 156.5)">i2c1_int</text>
<text x="112.8" y="157.4" transform="rotate(-90 112.8 157.4)">i2c1_sda</text>
<text x="115.4" y="156.8" transform="rotate(-90 115.4 156.8)">i2c1_scl</text>
<text x="45.3" y="163.6">OPAMP_EN</text>
<text x="49.6" y="166.2">aux_G</text>
<text x="84.3" y="166.2">aux_B</text>
<text x="84.3" y="168.7">aux_R</text>
<text x="85.2" y="173.8">D+</text>
<text x="85.2" y="171.2">D-</text>
<text x="45.8" y="178.9">i2c1_sda</text>
<text x="47.3" y="176.3">i2c1_scl</text>
<text x="85.2" y="176.3">vbat</text>
<text x="85.2" y="178.9">esw</text>
<text x="10.2" y="186">D</text>
<text x="285.2" y="186">D</text>
<text x="35" y="200">1</text>
<text x="85" y="200">2</text>
<text x="135" y="200">3</text>
<text x="185" y="200">4</text>
<text x="235" y="200">5</text>
<text x="285" y="200">6</text>
</g>
<g font-size="1.3" fill="#0000c2">
<text x="13.4" y="16">Charging</text>
<text x="147.9" y="16">Battery RVP</text>
<text x="226.1" y="16">LDO for MCU</text>
<text x="227.8" y="20.7">MCU/OPAMP supplied from battery management</text>
<text x="227.8" y="22.8">IC instead of raw battery, for more realiable</text>
<text x="227.8" y="24.8">flashing without a battery connected.</text>
<text x="227.8" y="28.9">No space for input 1u capacitor</text>
<text x="227.8" y="31">Placed close to 22u C3 instead</text>
<text x="102.6" y="48">Kelvin connection</text>
<text x="102.6" y="50">near Q1</text>
<text x="95.5" y="74.1">Place TH1 near U1.</text>
<text x="95.5" y="76.2">Should be near battery, but not possible</text>
<text x="13.9" y="82">Boost converter</text>
<text x="147.6" y="82">PWM filter/feedback amp</text>
<text x="226.1" y="82">Shunt switch</text>
<text x="149.1" y="85">Current estimates:</text>
<text x="149.1" y="87">Shunt 1 R:</text>
<text x="149.1" y="89.1">3/1024 PWM: 100 uV, 100 uA, 10 nW</text>
<text x="149.1" y="91.1">1024/1024 PWM: 35 mV, 35 mA, 1.225 mW</text>
<text x="149.1" y="95.2">Shunt 5 mR (+ ~2 mR FET IR):</text>
<text x="149.1" y="97.3">3/1024 PWM: 100 uV, 15 mA, 1.125 uW</text>
<text x="149.1" y="99.3">1024/1024 PWM: 35 mV, 5 A, 0,125W</text>
<text x="13.1" y="131.5">MCU</text>
<text x="148" y="131.5">Battery feedback</text>
<text x="226.1" y="131.5">AUX solderpads</text>
<text x="15.2" y="135.8">nRST has internal</text>
<text x="15.2" y="137.9">pull-up no external</text>
<text x="15.2" y="139.9">config needed</text>
<text x="227.3" y="159.7">Open Drain R/G/B Aux light pads.</text>
<text x="227.3" y="161.8">Current limiting resistors needed on LED PCB!</text>
<text x="15.2" y="191.5">eswitch goes to PA14 (boot0)</text>
<text x="15.2" y="193.5">If PA14 is held high at boot, chip will enter DFU</text>
</g>
<g font-size="1.3" fill="#006464">
<text x="16.3" y="21.3">Type-C-31-M-23</text>
<text x="24.2" y="18.7">J1</text>
<text x="49.5" y="21.3">VBUS</text>
<text x="88.9" y="18.7">VBUS</text>
<text x="93.6" y="23.8">U1</text>
<text x="29.4" y="26.4">VBUS</text>
<text x="57" y="28.9">C1</text>
<text x="93.6" y="26.4">MP2722</text>
<text x="30.6" y="31.4">CC1</text>
<text x="30.6" y="34">CC2</text>
<text x="57.1" y="31.4">1u</text>
<text x="81.8" y="31.4">CC1</text>
<text x="81.8" y="34">CC2</text>
<text x="92.4" y="30.6" transform="rotate(-90 92.4 30.6)">IN</text>
<text x="98.2" y="31.4">SW</text>
<text x="109.2" y="32.7">C2</text>
<text x="109.2" y="35.2">22n</text>
<text x="116.8" y="34">L1</text>
<text x="128.4" y="34">VSYS</text>
<text x="171.5" y="35.3">J2</text>
<text x="31.5" y="39.1">D-</text>
<text x="31.5" y="41.6">D-</text>
<text x="60.2" y="39.1">GND</text>
<text x="81.8" y="39.1">DM</text>
<text x="81.8" y="36.5">DP</text>
<text x="97.4" y="39.1">SYS</text>
<text x="97.4" y="36.5">BST</text>
<text x="116.8" y="36.5">1u</text>
<text x="117.1" y="41.3">+VSW</text>
<text x="133.3" y="41.6">C3</text>
<text x="142.2" y="41.6">C4</text>
<text x="170.4" y="37.8">BATT</text>
<text x="176" y="37.8">+BATT</text>
<text x="183.2" y="41.6">SISS61DN</text>
<text x="186.6" y="39.1">Q1</text>
<text x="194.1" y="37.8">+VSW</text>
<text x="241.4" y="41.6">VSYS</text>
<text x="253.9" y="40.3">U2</text>
<text x="267.3" y="41.6">VDD</text>
<text x="31.5" y="44.1">D+</text>
<text x="31.5" y="46.7">D+</text>
<text x="55.9" y="47.9">4u7</text>
<text x="57" y="45.4">C5</text>
<text x="81.8" y="46.7">STAT/IB</text>
<text x="81.8" y="44.1">VCC</text>
<text x="92.8" y="46.7">BATTSNS</text>
<text x="96.6" y="44.1">BATT</text>
<text x="125.7" y="47.9">C6</text>
<text x="133.3" y="44.1">22u</text>
<text x="142.2" y="44.1">1u</text>
<text x="248.1" y="48">IN</text>
<text x="249.2" y="42.9">CJ6206B28F</text>
<text x="258.5" y="48">OUT</text>
<text x="81.8" y="49.2">PG/NTC2</text>
<text x="125.7" y="50.5">22u</text>
<text x="248.1" y="53">EN</text>
<text x="271.8" y="50.5">C7</text>
<text x="271.8" y="53">1u</text>
<text x="18.7" y="57.4" transform="rotate(-90 18.7 57.4)">SHIELD</text>
<text x="26.4" y="57.4" transform="rotate(-90 26.4 57.4)">GND</text>
<text x="29.3" y="54.3">SBU1</text>
<text x="29.3" y="56.8">SBU2</text>
<text x="54.6" y="56.8">D1</text>
<text x="54.6" y="59.4">BSD3C051V</text>
<text x="60.2" y="55.6">GND</text>
<text x="81.8" y="56.8">SDA</text>
<text x="81.8" y="54.3">SCL</text>
<text x="81.8" y="59.4">INT</text>
<text x="94.9" y="59.4">VRNTC</text>
<text x="96.3" y="54.3">PMID</text>
<text x="118.1" y="56.8">C8</text>
<text x="118.1" y="59.4">22u</text>
<text x="190.5" y="55.6">R1</text>
<text x="190.5" y="58.1">10k</text>
<text x="256.2" y="54.1" transform="rotate(-90 256.2 54.1)">GND</text>
<text x="81.8" y="64.5">RST</text>
<text x="91.1" y="65.6" transform="rotate(-90 91.1 65.6)">AGND</text>
<text x="93.7" y="65.6" transform="rotate(-90 93.7 65.6)">PGND</text>
<text x="96.1" y="64.5">NTC1</text>
<text x="110.5" y="60.7">R2</text>
<text x="110.5" y="63.2">10k</text>
<text x="185.9" y="65.7">GND</text>
<text x="253.2" y="64.5">GND</text>
<text x="267.2" y="64.5">GND</text>
<text x="50" y="68.3">GND</text>
<text x="110.5" y="67.3">TH1</text>
<text x="110.5" y="69.9">10k</text>
<text x="15.7" y="72.1">GND</text>
<text x="88.1" y="77.2">GND</text>
<text x="36.6" y="84.8">+VSW</text>
<text x="81.2" y="88.6">1u</text>
<text x="81.3" y="86.1">L2</text>
<text x="86.4" y="87.3">100n</text>
<text x="87.5" y="84.8">C9</text>
<text x="33" y="93.7">C10</text>
<text x="41.9" y="93.7">C11</text>
<text x="50.8" y="93.7">C12</text>
<text x="59.7" y="93.7">C13</text>
<text x="67.3" y="93.7">C14</text>
<text x="93.6" y="91.1">U3</text>
<text x="93.6" y="93.7">MP3432</text>
<text x="125.9" y="92.4">VLED</text>
<text x="193.6" y="92.4">VDD</text>
<text x="197.4" y="94.9">C18</text>
<text x="33" y="96.2">22u</text>
<text x="41.9" y="96.2">22u</text>
<text x="50.8" y="96.2">22u</text>
<text x="59.7" y="96.2">22u</text>
<text x="67.3" y="96.2">100n</text>
<text x="80.5" y="101.3">EN</text>
<text x="80.5" y="98.8">VIN</text>
<text x="87.3" y="98.6" transform="rotate(-90 87.3 98.6)">SW</text>
<text x="92.4" y="99.4" transform="rotate(-90 92.4 99.4)">BST</text>
<text x="93.6" y="98.8">VOUT</text>
<text x="111.7" y="101.3">C15</text>
<text x="121.9" y="101.3">C16</text>
<text x="130.8" y="101.3">C17</text>
<text x="196.9" y="97.5">100n</text>
<text x="212.2" y="97.5">VLED</text>
<text x="37.3" y="103.8">GND</text>
<text x="80.5" y="103.8">MODE</text>
<text x="93" y="106.4">COMP</text>
<text x="96" y="103.8">FB</text>
<text x="111.7" y="103.8">100n</text>
<text x="121.9" y="103.8">47u</text>
<text x="130.8" y="103.8">22u</text>
<text x="175.3" y="104.8">NCS21803SQT2G</text>
<text x="182" y="102.3">U6</text>
<text x="201.1" y="106.6">GND</text>
<text x="209.5" y="106.4">R7</text>
<text x="217.2" y="105.1">R5</text>
<text x="217.2" y="107.6">300k</text>
<text x="249.6" y="106.4">5m</text>
<text x="250" y="103.8">R3</text>
<text x="266.7" y="103.8">R4</text>
<text x="266.7" y="106.4">1R</text>
<text x="275.6" y="103.8">C19</text>
<text x="275.6" y="106.4">100n</text>
<text x="80.5" y="108.9">VDD</text>
<text x="80.5" y="111.5">SS</text>
<text x="88.6" y="112.5" transform="rotate(-90 88.6 112.5)">AGND</text>
<text x="91.1" y="112.5" transform="rotate(-90 91.1 112.5)">PGND</text>
<text x="94.6" y="111.5">ILIM</text>
<text x="113" y="110.2">C20</text>
<text x="113" y="112.7">6n8</text>
<text x="126.2" y="111.5">GND</text>
<text x="162" y="111.5">10k</text>
<text x="162.5" y="108.9">R8</text>
<text x="169" y="111.5">390k</text>
<text x="170.1" y="108.9">R9</text>
<text x="193.5" y="108.9">+</text>
<text x="193.5" y="114">-</text>
<text x="208.4" y="108.9">100k</text>
<text x="248.2" y="111.6">G</text>
<text x="255.1" y="108.7" transform="rotate(-90 255.1 108.7)">D</text>
<text x="262.1" y="114">GND</text>
<text x="54.7" y="119.1">27k</text>
<text x="55.7" y="116.5">R6</text>
<text x="62.1" y="116.5">C21</text>
<text x="62.2" y="119.1">4u7</text>
<text x="71" y="116.5">C22</text>
<text x="71.1" y="119.1">22n</text>
<text x="104.1" y="116.5">R10</text>
<text x="104.1" y="119.1">27k</text>
<text x="113" y="116.5">R11</text>
<text x="113" y="119.1">1k8</text>
<text x="170.2" y="116.5">C23</text>
<text x="170.2" y="119.1">10n</text>
<text x="179.1" y="116.5">R12</text>
<text x="179.1" y="119.1">5k1</text>
<text x="187.9" y="116.5">C26</text>
<text x="187.9" y="119.1">3n3</text>
<text x="217.2" y="116.5">R13</text>
<text x="217.2" y="119.1">100k</text>
<text x="255.1" y="116.3" transform="rotate(-90 255.1 116.3)">S</text>
<text x="257.8" y="115.3">Q2</text>
<text x="257.8" y="117.8">HSCE2530</text>
<text x="253.2" y="124.2">GND</text>
<text x="271" y="124.2">GND</text>
<text x="58.9" y="126.7">GND</text>
<text x="66.5" y="126.7">GND</text>
<text x="75.4" y="126.7">GND</text>
<text x="85.6" y="126.7">GND</text>
<text x="99.5" y="126.7">GND</text>
<text x="108.4" y="126.7">GND</text>
<text x="165.6" y="128">GND</text>
<text x="67.9" y="134.3">VDD</text>
<text x="111.1" y="134.3">VDD</text>
<text x="130.1" y="134.3">VDD</text>
<text x="181.4" y="135.6">+VSW</text>
<text x="72" y="138.1">U5</text>
<text x="72" y="140.7">STM32C071GBUx</text>
<text x="96.4" y="143.2">R14</text>
<text x="105.3" y="143.2">R15</text>
<text x="116.8" y="143.2">R16</text>
<text x="138.4" y="139.4">J4</text>
<text x="138.4" y="141.9">bt+</text>
<text x="186.7" y="143.2">R17</text>
<text x="260.3" y="143.2">J5</text>
<text x="260.3" y="138.1">J3</text>
<text x="260.3" y="140.7">G</text>
<text x="62.7" y="148.3">PF2</text>
<text x="70.8" y="146.6" transform="rotate(-90 70.8 146.6)">VDD</text>
<text x="73.2" y="148.3">PA0</text>
<text x="96.6" y="145.7">5k1</text>
<text x="105.5" y="145.7">5k1</text>
<text x="116.8" y="145.7">5k1</text>
<text x="134.6" y="149.6">R19</text>
<text x="138.4" y="144.5">J6</text>
<text x="138.4" y="147">bt-</text>
<text x="186.7" y="145.7">1M</text>
<text x="260.3" y="148.3">J7</text>
<text x="260.3" y="145.7">R</text>
<text x="62.7" y="155.9">PC14</text>
<text x="62.7" y="153.4">PC6</text>
<text x="73.2" y="150.8">PA1</text>
<text x="73.2" y="153.4">PA2</text>
<text x="73.2" y="155.9">PA3</text>
<text x="134.6" y="152.1">10k</text>
<text x="186.7" y="150.8">R18</text>
<text x="186.7" y="153.4">1M</text>
<text x="242.8" y="154.6">VSYS</text>
<text x="260.3" y="153.4">J8</text>
<text x="260.3" y="155.9">main</text>
<text x="260.3" y="150.8">B</text>
<text x="62.7" y="158.4">PC15</text>
<text x="73.2" y="158.4">PA4</text>
<text x="73.2" y="161">PA5</text>
<text x="130" y="159.7">GND</text>
<text x="182.1" y="161">GND</text>
<text x="62.7" y="163.5">PB0</text>
<text x="62.7" y="166.1">PB1</text>
<text x="73.2" y="163.5">PA6</text>
<text x="73.2" y="166.1">PA7</text>
<text x="111.1" y="162.3">VDD</text>
<text x="62.7" y="168.6">PB3</text>
<text x="62.7" y="171.1">PB4</text>
<text x="62.7" y="173.7">PB5</text>
<text x="72" y="171.1">PA11</text>
<text x="72" y="173.7">PA12</text>
<text x="73.2" y="168.6">PA8</text>
<text x="115.6" y="171.1">C24</text>
<text x="115.6" y="173.7">100n</text>
<text x="125.7" y="171.1">C25</text>
<text x="125.7" y="173.7">4u7</text>
<text x="62.7" y="176.2">PB6</text>
<text x="62.7" y="178.8">PB7</text>
<text x="72" y="176.2">PA13</text>
<text x="72" y="178.8">PA14</text>
<text x="62.7" y="181.3">PB8</text>
<text x="70.8" y="184.9" transform="rotate(-90 70.8 184.9)">VSS</text>
<text x="72" y="181.3">PA15</text>
<text x="111" y="182.6">GND</text>
<text x="67.8" y="195.3">GND</text>
</g>
<g font-size="1.3" fill="#a90000">
<text x="36.8" y="25.3">A4</text>
<text x="91.3" y="27.4" transform="rotate(-90 91.3 27.4)">2</text>
<text x="36.7" y="32.9">B5</text>
<text x="36.8" y="30.3">A5</text>
<text x="78.7" y="32.9">22</text>
<text x="78.7" y="35.4">21</text>
<text x="79.3" y="30.3">1</text>
<text x="102.1" y="30.3">4</text>
<text x="102.1" y="35.4">6</text>
<text x="36.7" y="40.5">B7</text>
<text x="36.8" y="38">A7</text>
<text x="78.7" y="38">20</text>
<text x="101.5" y="38">13</text>
<text x="36.7" y="45.6">B6</text>
<text x="36.8" y="43">A6</text>
<text x="78.7" y="45.6">11</text>
<text x="78.7" y="43">19</text>
<text x="101.5" y="45.6">12</text>
<text x="101.5" y="43">14</text>
<text x="183.4" y="44.3">5</text>
<text x="191" y="44.3">1</text>
<text x="245.6" y="46.9">4</text>
<text x="263.4" y="46.9">1</text>
<text x="36.8" y="53.2">A8</text>
<text x="78.7" y="53.2">16</text>
<text x="79.3" y="48.1">9</text>
<text x="102.1" y="53.2">3</text>
<text x="187.8" y="51.5" transform="rotate(-90 187.8 51.5)">4</text>
<text x="245.6" y="51.9">3</text>
<text x="36.7" y="55.7">B8</text>
<text x="78.7" y="55.7">15</text>
<text x="79.3" y="58.3">8</text>
<text x="102.1" y="58.3">7</text>
<text x="255.1" y="56.6" transform="rotate(-90 255.1 56.6)">2</text>
<text x="17.6" y="62.3" transform="rotate(-90 17.6 62.3)">S1</text>
<text x="25.3" y="62.2" transform="rotate(-90 25.3 62.2)">A1</text>
<text x="78.7" y="63.4">17</text>
<text x="101.5" y="63.4">10</text>
<text x="90" y="68.6" transform="rotate(-90 90 68.6)">18</text>
<text x="92.6" y="68" transform="rotate(-90 92.6 68)">5</text>
<text x="86.2" y="94.7" transform="rotate(-90 86.2 94.7)">1</text>
<text x="91.3" y="95.3" transform="rotate(-90 91.3 95.3)">13</text>
<text x="77.4" y="100.2">11</text>
<text x="77.4" y="97.7">12</text>
<text x="99.6" y="97.7">8</text>
<text x="77.4" y="102.7">10</text>
<text x="78" y="107.8">2</text>
<text x="99.6" y="105.3">4</text>
<text x="99.6" y="102.7">5</text>
<text x="191" y="107.8">1</text>
<text x="195.4" y="105.5" transform="rotate(-90 195.4 105.5)">6</text>
<text x="78" y="110.4">3</text>
<text x="99.6" y="110.4">9</text>
<text x="191" y="112.9">3</text>
<text x="203.7" y="110.4">4</text>
<text x="87.5" y="115" transform="rotate(-90 87.5 115)">6</text>
<text x="90" y="115" transform="rotate(-90 90 115)">7</text>
<text x="195.4" y="116.9" transform="rotate(-90 195.4 116.9)">2</text>
<text x="198" y="116.3" transform="rotate(-90 198 116.3)">5</text>
<text x="69.7" y="141.7" transform="rotate(-90 69.7 141.7)">3</text>
<text x="60.2" y="147.2">5</text>
<text x="78" y="147.2">6</text>
<text x="78" y="149.7">7</text>
<text x="59.6" y="152.3">17</text>
<text x="60.2" y="154.8">1</text>
<text x="78" y="152.3">8</text>
<text x="78" y="154.8">9</text>
<text x="60.2" y="157.3">2</text>
<text x="77.4" y="157.3">10</text>
<text x="77.4" y="159.9">11</text>
<text x="59.6" y="162.4">14</text>
<text x="59.6" y="165">15</text>
<text x="59.6" y="167.5">23</text>
<text x="77.4" y="162.4">12</text>
<text x="77.4" y="165">13</text>
<text x="77.4" y="167.5">16</text>
<text x="59.6" y="170">24</text>
<text x="59.6" y="172.6">25</text>
<text x="77.4" y="170">18</text>
<text x="77.4" y="172.6">19</text>
<text x="59.6" y="175.1">26</text>
<text x="59.6" y="177.7">27</text>
<text x="77.4" y="175.1">20</text>
<text x="77.4" y="177.7">21</text>
<text x="59.6" y="180.2">28</text>
<text x="77.4" y="180.2">22</text>
<text x="69.7" y="187.4" transform="rotate(-90 69.7 187.4)">4</text>
</g>
<g font-size="1.3" fill="#0f0f0f">
<text x="106.7" y="30.4">sw</text>
<text x="106.7" y="53.2">pmid</text>
</g>
<g font-size=".6" fill="#006464">
<text x="196.1" y="113.8" transform="rotate(-90 196.1 113.8)">V-</text>
<text x="196.1" y="108.7" transform="rotate(-90 196.1 108.7)">V+</text>
<text x="198.6" y="112.5" transform="rotate(-90 198.6 112.5)">SHDN</text>
</g>
</svg>
